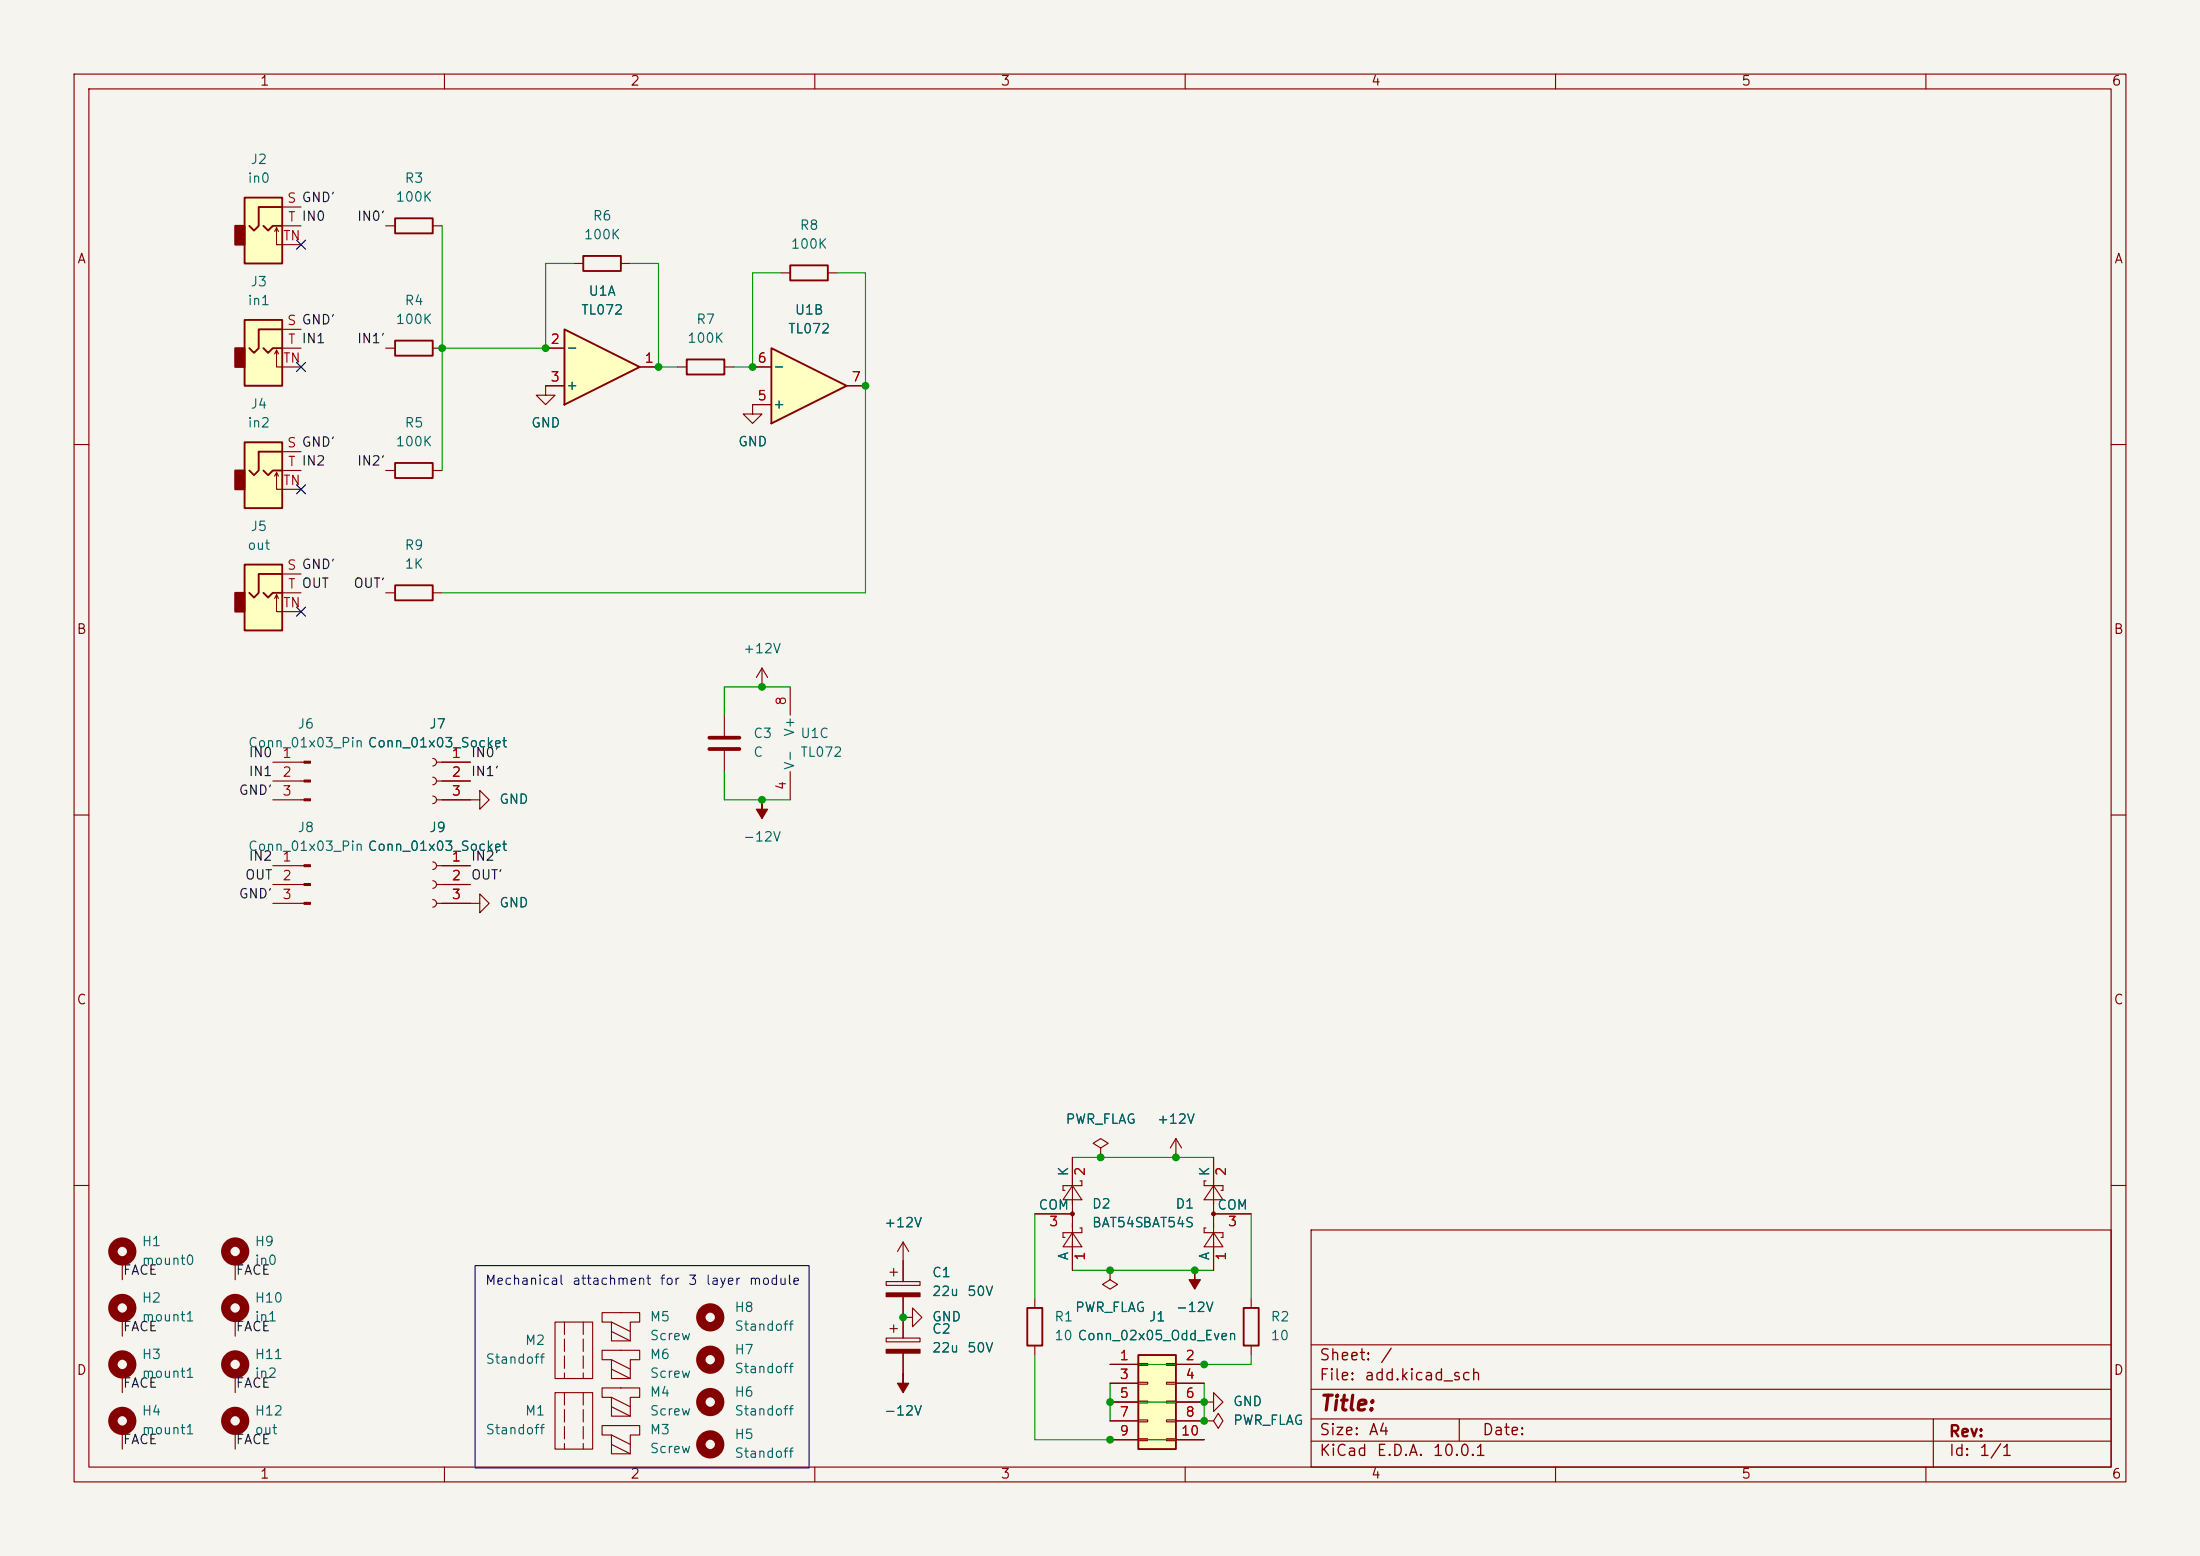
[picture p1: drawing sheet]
<svg xmlns="http://www.w3.org/2000/svg" width="297mm" height="210mm" viewBox="0 0 297 210" stroke-linecap="round" stroke-linejoin="round" font-family="sans-serif">
<path d="M0 0h297v210h-297z" fill="#f5f4ef" stroke="#f5f4ef" stroke-width=".14"/>
<g fill="none" stroke="#840000" stroke-width=".15">
<path d="M10 10h277v190h-277zM12 12h273v186h-273zM60 10v2M110 10v2M160 10v2M210 10v2M260 10v2M10 60h2M285 60h2M10 110h2M285 110h2M144.8 156.2v15.3"/>
<path d="M145.8 159.4h.2v.6h-2.5v.7h.3M148.6 154.9l1-.6-1-.6-1 .6 1 .6v1.3M148.6 156.2h.1M158.7 153.7l-.7 1.2M158.7 153.7l.8 1.2M158.7 153.7v2.5M10 160h2M16.5 170.2v2.5M16.5 177.8v2.5M31.7 170.2v2.5M31.7 177.8v2.5M121.9 177.8h1.3v-1.3l1.3 1.3-1.3 1.3v-1.3"/>
<path d="M139.7 163.8h5.1M139.7 175.3v1.2M144.8 166.4l1.2 1.9h-2.5zM144.8 160l1.2 1.9h-2.5zM145.8 165.7h.2v.7h-2.5v.6h.3M149.9 171.5v1.2l1 .7-1 .6-1.1-.6 1.1-.7M149.9 171.5h.1M168.9 175.3v1.2M177 166h108v32h-108zM285 160h2M16.5 185.4v2.6M16.5 193v2.6"/>
<path d="M31.7 185.4v2.6M31.7 193v2.6M60 198v2M110 198v2M139.7 181.6v1.3M160 198v2M162.6 189.2h1.2v-1.2l1.3 1.2-1.3 1.3v-1.3M162.6 191.8h1.2l.7-1 .6 1-.6 1-.7-1M162.6 191.8h.1M168.9 181.6v1.3M177 194.5h108M177 191.5h108"/>
<path d="M177 187.5h108M177 181.5h108M197 191.5v3M210 198v2M260 198v2M261 191.5v6.5"/>
</g>
<g fill="#840000" stroke="#840000" stroke-width=".15">
<path d="M161.3 171.5v1.2h.8l-.8 1.3-.8-1.3h.8z"/>
<circle cx="144.8" cy="163.8" r=".25"/>
</g>
<g fill="none" stroke="#840000" stroke-width="1.3">
<circle cx="16.5" cy="168.9" r="1.27"/>
<circle cx="16.5" cy="176.5" r="1.27"/>
<circle cx="31.7" cy="168.9" r="1.27"/>
<circle cx="31.7" cy="176.5" r="1.27"/>
<circle cx="16.5" cy="191.8" r="1.27"/>
<circle cx="16.5" cy="184.1" r="1.27"/>
<circle cx="31.7" cy="191.8" r="1.27"/>
<circle cx="31.7" cy="184.1" r="1.27"/>
</g>
<path d="M138.7 176.5h2v5.1h-2zM167.9 176.5h2v5.1h-2z" fill="none" stroke="#840000" stroke-width=".25"/>
<path d="M153.7 182.9h5v12.7h-5z" fill="#ffffc2"/>
<path d="M53.3 29.5h5.1v2h-5.1zM106.7 35.8h5.1v2h-5.1zM153.7 182.9h5v12.7h-5z" fill="none" stroke="#840000" stroke-width=".25"/>
<g fill="none" stroke="#840000" stroke-width=".15">
<path d="M52.1 30.5h1.2M58.4 30.5h1.3M105.4 36.8h1.3M111.8 36.8h1.2M73.7 52.1v1.2h1.2l-1.2 1.3-1.3-1.3h1.3M149.9 184.2h3.8M149.9 186.7h3.8M149.9 189.2h3.8M149.9 191.8h3.8M149.9 194.3h3.8M153.7 184h1.2v.3h-1.2zM153.7 186.6h1.2v.2h-1.2z"/>
<path d="M153.7 189.1h1.2v.3h-1.2zM153.7 191.6h1.2v.3h-1.2zM153.7 194.2h1.2v.2h-1.2zM157.5 184h1.2v.3h-1.2zM157.5 186.6h1.2v.2h-1.2zM157.5 189.1h1.2v.3h-1.2zM157.5 191.6h1.2v.3h-1.2zM157.5 194.2h1.2v.2h-1.2zM158.7 184.2h3.9M158.7 186.7h3.9M158.7 189.2h3.9M158.7 191.8h3.9"/>
<path d="M158.7 194.3h3.9"/>
</g>
<path d="M33 26.7h5.1v8.9h-5.1z" fill="#ffffc2"/>
<path d="M33 26.7h5.1v8.9h-5.1zM35.6 30.5l.6 .6 .6-.6h1.3M38.1 27.9h-3.2v2.6l-.6 .6-.6-.6" fill="none" stroke="#840000" stroke-width=".25"/>
<path d="M31.7 30.5h1.3v2.5h-1.3z" fill="#840000" stroke="#840000" stroke-width=".25"/>
<path d="M37.1 31.2l.2-.5v2.3h3.3M37.3 30.7l.3 .5M38.1 27.9h2.5M38.1 30.5h2.5" fill="none" stroke="#840000" stroke-width=".15"/>
<path d="M104.1 47l10.2 5.1-10.2 5.1z" fill="#ffffc2"/>
<path d="M78.7 34.5h5.1v2.1h-5.1zM92.7 48.5h5.1v2h-5.1zM104.1 47l10.2 5.1-10.2 5.1z" fill="none" stroke="#840000" stroke-width=".25"/>
<path d="M77.5 35.6h1.2M83.8 35.6h1.3M91.4 49.5h1.3M97.8 49.5h1.3M101.6 54.6h2.5M101.6 49.5h2.5M114.3 52.1h2.5" fill="none" stroke="#840000" stroke-width=".15"/>
<path d="M76.2 44.5l10.2 5-10.2 5.1z" fill="#ffffc2"/>
<path d="M53.3 46h5.1v2h-5.1zM76.2 44.5l10.2 5-10.2 5.1z" fill="none" stroke="#840000" stroke-width=".25"/>
<path d="M52.1 47h1.2M58.4 47h1.3M73.7 47h2.5M73.7 52.1h2.5M86.4 49.5h2.5" fill="none" stroke="#840000" stroke-width=".15"/>
<path d="M33 43.2h5.1v8.9h-5.1z" fill="#ffffc2"/>
<path d="M33 43.2h5.1v8.9h-5.1zM35.6 47l.6 .6 .6-.6h1.3M38.1 44.5h-3.2v2.5l-.6 .6-.6-.6" fill="none" stroke="#840000" stroke-width=".25"/>
<path d="M31.7 47h1.3v2.5h-1.3z" fill="#840000" stroke="#840000" stroke-width=".25"/>
<path d="M37.1 47.8l.2-.6v2.3h3.3M37.3 47.2l.3 .6M38.1 44.5h2.5M38.1 47h2.5M101.6 54.6v1.3h1.3l-1.3 1.3-1.3-1.3h1.3M81.3 182.2h5.1v1.3h-1.3v2.6h-2.6v-2.6h-1.2zM82.5 183.5l2.6 1.3M82.5 184.8l2.6 1.3" fill="none" stroke="#840000" stroke-width=".15"/>
<path d="M33 59.7h5.1v8.9h-5.1z" fill="#ffffc2"/>
<path d="M33 59.7h5.1v8.9h-5.1zM35.6 63.5l.6 .6 .6-.6h1.3M38.1 61h-3.2v2.5l-.6 .6-.6-.6M53.3 62.5h5.1v2h-5.1zM53.3 79h5.1v2h-5.1z" fill="none" stroke="#840000" stroke-width=".25"/>
<path d="M31.7 63.5h1.3v2.5h-1.3z" fill="#840000" stroke="#840000" stroke-width=".25"/>
<g fill="none" stroke="#840000" stroke-width=".15">
<path d="M37.1 64.3l.2-.5v2.2h3.3M37.3 63.8l.3 .5M38.1 61h2.5M38.1 63.5h2.5M52.1 63.5h1.2M58.4 63.5h1.3M52.1 80h1.2M58.4 80h1.3M102.9 90.2l-.8 1.2M102.9 90.2l.7 1.2M102.9 90.2v2.5M36.8 102.9h4.2"/>
<path d="M36.8 105.4h4.2M36.8 108h4.2M36.8 116.8h4.2M36.8 119.4h4.2M58.4 116.3a.51 .51 0 0 1 .5 .5 .51 .51 0 0 1-.5 .5M58.4 118.9a.51 .51 0 0 1 .5 .5 .51 .51 0 0 1-.5 .5M58.4 102.4a.51 .51 0 0 1 .5 .5 .51 .51 0 0 1-.5 .5M58.4 104.9a.51 .51 0 0 1 .5 .5 .51 .51 0 0 1-.5 .5M58.4 107.4a.51 .51 0 0 1 .5 .6 .51 .51 0 0 1-.5 .5M58.9 108h5.9v-1.3l1.2 1.3-1.2 1.2v-1.2M58.9 102.9h4.6M58.9 105.4h4.6"/>
<path d="M58.9 116.8h4.6M58.9 119.4h4.6M36.8 121.9h4.2M58.4 121.4a.51 .51 0 0 1 .5 .5 .51 .51 0 0 1-.5 .5M58.9 121.9h5.9v-1.2l1.2 1.2-1.2 1.3v-1.3M162.8 159.4h-.2v.6h2.5v.7h-.3M163.8 156.2v15.3M74.9 178.4h5.1v7.7h-5.1zM81.3 177.2h5.1v1.2h-1.3v2.6h-2.6v-2.6h-1.2zM82.5 178.4l2.6 1.3M82.5 179.7l2.6 1.3M120.1 179.3h1.1"/>
<path d="M120.6 178.8v1M121.9 167.6v2.6M121.9 177.8v2.8M121.9 167.6l-.7 1.3M121.9 167.6l.8 1.3M162.8 165.7h-.2v.7h2.5v.6h-.3M163.8 166.4l1.3 1.9h-2.5zM163.8 160l1.3 1.9h-2.5zM163.8 163.8h5.1M74.9 188h5.1v7.6h-5.1zM81.3 192.4h5.1v1.3h-1.3v2.5h-2.6v-2.5h-1.2zM81.3 187.3h5.1v1.3h-1.3v2.5h-2.6v-2.5h-1.2z"/>
<path d="M82.5 193.7l2.6 1.2M82.5 194.9l2.6 1.3M82.5 188.6l2.6 1.3M82.5 189.9l2.6 1.2M119.6 180.6h4.6v.5h-4.6zM121.9 182.6v2.8"/>
</g>
<g fill="none" stroke="#840000" stroke-width="1.3">
<circle cx="95.9" cy="177.8" r="1.27"/>
<circle cx="95.9" cy="189.2" r="1.27"/>
<circle cx="95.9" cy="194.9" r="1.27"/>
<circle cx="95.9" cy="183.5" r="1.27"/>
</g>
<g fill="#840000" stroke="#840000" stroke-width=".15">
<path d="M121.9 185.4v1.3h.8l-.8 1.3-.7-1.3h.7z"/>
<path d="M41 102.7h.9v.3h-.9z"/>
<path d="M41 105.3h.9v.2h-.9z"/>
<path d="M41 107.8h.9v.3h-.9z"/>
<path d="M119.6 182.1h4.6v.5h-4.6z"/>
<path d="M41 116.7h.9v.3h-.9z"/>
<path d="M41 119.3h.9v.2h-.9z"/>
<path d="M41 121.8h.9v.2h-.9z"/>
<circle cx="163.8" cy="163.8" r=".25"/>
</g>
<path d="M76.2 178.4v7.7M78.7 178.4v7.7M76.2 188v7.6M78.7 188v7.6" fill="none" stroke="#840000" stroke-width=".15" stroke-dasharray="1.7 .6"/>
<path d="M33 76.2h5.1v8.9h-5.1z" fill="#ffffc2"/>
<path d="M33 76.2h5.1v8.9h-5.1zM38.1 77.5h-3.2v2.5l-.6 .6-.6-.6M35.6 80l.6 .6 .6-.6h1.3" fill="none" stroke="#840000" stroke-width=".25"/>
<path d="M31.7 80h1.3v2.6h-1.3z" fill="#840000" stroke="#840000" stroke-width=".25"/>
<g fill="none" stroke="#840000" stroke-width=".15">
<path d="M73.7 47h2.5M73.7 52.1h2.5M86.4 49.5h2.5M101.6 49.5h2.5M101.6 54.6h2.5M114.3 52.1h2.5M38.1 77.5h2.5M37.1 80.8l.2-.5v2.3h3.3M37.3 80.3l.3 .5M38.1 80h2.5M97.8 96.5v2.8M106.7 92.7v3.8"/>
<path d="M59.7 116.8h3.8M59.7 119.4h3.8M59.7 102.9h3.8M59.7 105.4h3.8M59.7 108h3.8M97.8 101.3v2.8M106.7 104.1v3.9M59.7 121.9h3.8M144.8 156.2v3.8M148.6 156.2h.1M163.8 156.2v3.8M119.6 173h4.6v.5h-4.6z"/>
<path d="M120.1 171.7h1.1M120.6 171.2v1M121.9 170.2v2.8M121.9 175v5.6M139.7 163.8h5.1M144.8 167.6v3.9M149.9 171.5h.1M163.8 163.8h5.1M163.8 167.6v3.9M121.9 182.6v2.8M149.9 184.2h3.8M149.9 186.7h3.8"/>
<path d="M149.9 189.2h3.8M149.9 191.8h3.8M149.9 194.3h3.8M158.7 184.2h3.9M158.7 186.7h3.9M158.7 189.2h3.9M158.7 191.8h3.9M158.7 194.3h3.9M162.6 191.8h.1"/>
</g>
<g fill="#840000" stroke="#840000" stroke-width=".15">
<path d="M102.9 108v1.2h.7l-.7 1.3-.8-1.3h.8z"/>
<path d="M119.6 174.5h4.6v.5h-4.6z"/>
</g>
<path d="M95.8 99.6h4M95.8 101.1h4" fill="none" stroke="#840000" stroke-width=".51"/>
<g fill="none" stroke="#009600" stroke-width=".15">
<path d="M59.7 30.5v33M77.5 35.6h-3.8v11.4h-14M85.1 35.6h3.8v13.9h2.5M105.4 36.8h-3.8v12.7h-2.5M113 36.8h3.8v43.2h-57.1M106.7 92.7h-8.9v3.8M97.8 104.1v3.9h8.9M144.8 156.2h19M139.7 163.8v11.5M144.8 171.5h19M168.9 163.8v11.5M139.7 182.9v11.4h22.9"/>
<path d="M149.9 186.7v5.1M149.9 189.2h12.7M162.6 186.7v5.1M168.9 182.9v1.3h-19"/>
</g>
<path d="M40 32.4l1.2 1.2M41.2 32.4l-1.2 1.2M40 48.9l1.2 1.2M41.2 48.9l-1.2 1.2M40 65.4l1.2 1.2M41.2 65.4l-1.2 1.2M40 81.9l1.2 1.3M41.2 81.9l-1.2 1.3" fill="none" stroke="#000084" stroke-width=".15"/>
<path d="M64.1 170.8h45.1v27.3h-45.1z" fill="none" stroke="#0000c2" stroke-width=".15"/>
<g fill="#009600" stroke="#009600" stroke-width=".14">
<circle cx="102.9" cy="92.7" r=".46"/>
<circle cx="102.9" cy="108" r=".46"/>
<circle cx="149.9" cy="189.2" r=".46"/>
<circle cx="149.9" cy="194.3" r=".46"/>
<circle cx="148.6" cy="156.2" r=".46"/>
<circle cx="158.7" cy="156.2" r=".46"/>
<circle cx="162.6" cy="191.8" r=".46"/>
<circle cx="149.9" cy="171.5" r=".46"/>
<circle cx="161.3" cy="171.5" r=".46"/>
<circle cx="162.6" cy="189.2" r=".46"/>
<circle cx="162.6" cy="184.2" r=".46"/>
<circle cx="59.7" cy="47" r=".46"/>
<circle cx="73.7" cy="47" r=".46"/>
<circle cx="88.9" cy="49.5" r=".46"/>
<circle cx="116.8" cy="52.1" r=".46"/>
<circle cx="101.6" cy="49.5" r=".46"/>
<circle cx="121.9" cy="177.8" r=".46"/>
</g>
<text font-size="2" fill="#840000" x="178" y="190.9">Title:</text>
<g font-size="1.5" fill="#840000">
<text x="178" y="184">Sheet:</text>
<text x="186.2" y="184">/</text>
<text x="178" y="186.7">File:</text>
<text x="184.1" y="186.7">add.kicad_sch</text>
<text x="178" y="196.9">KiCad</text>
<text x="178" y="194.1">Size:</text>
<text x="184.7" y="194.1">A4</text>
<text x="185.7" y="196.9">E.D.A.</text>
<text x="193.3" y="196.9">10.0.1</text>
<text x="200" y="194.1">Date:</text>
<text x="263" y="194.3">Rev:</text>
<text x="263" y="196.9">Id:</text>
<text x="267.1" y="196.9">1/1</text>
</g>
<g font-size="1.3" fill="#840000">
<text x="35" y="11.9">1</text>
<text x="85" y="11.9">2</text>
<text x="135" y="11.9">3</text>
<text x="185" y="11.9">4</text>
<text x="235" y="11.9">5</text>
<text x="285" y="11.9">6</text>
<text x="10.3" y="35.9">A</text>
<text x="285.3" y="35.9">A</text>
<text x="10.3" y="85.9">B</text>
<text x="285.3" y="85.9">B</text>
<text x="10.3" y="135.9">C</text>
<text x="285.3" y="135.9">C</text>
<text x="10.3" y="185.9">D</text>
<text x="285.3" y="185.9">D</text>
<text x="35" y="199.9">1</text>
<text x="85" y="199.9">2</text>
<text x="135" y="199.9">3</text>
<text x="185" y="199.9">4</text>
<text x="235" y="199.9">5</text>
<text x="285" y="199.9">6</text>
</g>
<g font-size="1.3" fill="#006464">
<text x="33.7" y="22.5">J2</text>
<text x="33.3" y="25">in0</text>
<text x="53.3" y="27.5">100K</text>
<text x="54.5" y="25">R3</text>
<text x="78.7" y="32.6">100K</text>
<text x="79.9" y="30.1">R6</text>
<text x="106.7" y="33.9">100K</text>
<text x="107.9" y="31.3">R8</text>
<text x="33.3" y="41.5">in1</text>
<text x="33.7" y="39">J3</text>
<text x="54.5" y="41.5">R4</text>
<text x="79.4" y="40.2">U1A</text>
<text x="53.3" y="44">100K</text>
<text x="76.3" y="47.9">-</text>
<text x="78.4" y="42.8">TL072</text>
<text x="92.7" y="46.6">100K</text>
<text x="93.9" y="44">R7</text>
<text x="106.3" y="45.3">TL072</text>
<text x="107.2" y="42.8">U1B</text>
<text x="76.3" y="52.9">+</text>
<text x="104.3" y="50.4">-</text>
<text x="33.3" y="58">in2</text>
<text x="33.7" y="55.5">J4</text>
<text x="54.5" y="58">R5</text>
<text x="71.6" y="58">GND</text>
<text x="104.3" y="55.5">+</text>
<text x="53.3" y="60.6">100K</text>
<text x="99.6" y="60.6">GND</text>
<text x="33.7" y="72">J5</text>
<text x="33.3" y="74.5">out</text>
<text x="54.5" y="74.5">R9</text>
<text x="54.5" y="77.1">1K</text>
<text x="100.2" y="88.5">+12V</text>
<text x="33.4" y="101.2">Conn_01x03_Pin Conn_01x03_Socket</text>
<text x="40.1" y="98.7">J6</text>
<text x="49.5" y="101.2">Conn_01x03_Socket</text>
<text x="57.9" y="98.7">J7</text>
<text x="101.6" y="99.9">C3</text>
<text x="107.5" y="99.5" transform="rotate(-90 107.5 99.5)">V+</text>
<text x="108" y="99.9">U1C</text>
<text x="101.6" y="102.5">C</text>
<text x="107.5" y="104" transform="rotate(-90 107.5 104)">V-</text>
<text x="108" y="102.5">TL072</text>
<text x="40.1" y="112.6">J8</text>
<text x="57.9" y="112.6">J9</text>
<text x="67.3" y="108.8">GND</text>
<text x="100.2" y="113.9">-12V</text>
<text x="33.4" y="115.2">Conn_01x03_Pin Conn_01x03_Socket</text>
<text x="49.5" y="115.2">Conn_01x03_Socket</text>
<text x="67.3" y="122.8">GND</text>
<text x="143.8" y="152">PWR_FLAG</text>
<text x="156.1" y="152">+12V</text>
<text x="144.5" y="158.9" transform="rotate(-90 144.5 158.9)">K</text>
<text x="163.6" y="158.9" transform="rotate(-90 163.6 158.9)">K</text>
<text x="119.3" y="166">+12V</text>
<text x="140.1" y="163.6">COM</text>
<text x="147.3" y="163.4">D2</text>
<text x="147.3" y="166">BAT54SBAT54S</text>
<text x="158.6" y="163.4">D1</text>
<text x="164.2" y="163.6">COM</text>
<text x="19.1" y="171">mount0</text>
<text x="19.1" y="168.5">H1</text>
<text x="34.3" y="171">in0</text>
<text x="34.3" y="168.5">H9</text>
<text x="125.7" y="172.7">C1</text>
<text x="144.5" y="170.2" transform="rotate(-90 144.5 170.2)">A</text>
<text x="163.6" y="170.2" transform="rotate(-90 163.6 170.2)">A</text>
<text x="19.1" y="178.7">mount1</text>
<text x="19.1" y="176.1">H2</text>
<text x="34.3" y="176.1">H10</text>
<text x="34.3" y="178.7">in1</text>
<text x="87.6" y="178.7">M5</text>
<text x="99.1" y="177.4">H8</text>
<text x="99.1" y="179.9">Standoff</text>
<text x="125.7" y="178.7">GND</text>
<text x="125.7" y="175.2">22u</text>
<text x="130.5" y="175.2">50V</text>
<text x="142.2" y="178.7">R1</text>
<text x="145" y="177.4">PWR_FLAG</text>
<text x="155" y="178.7">J1</text>
<text x="158.6" y="177.4">-12V</text>
<text x="171.5" y="178.7">R2</text>
<text x="19.1" y="183.7">H3</text>
<text x="34.3" y="183.7">H11</text>
<text x="65.5" y="184.4">Standoff</text>
<text x="70.8" y="181.8">M2</text>
<text x="87.6" y="183.7">M6</text>
<text x="87.6" y="181.2">Screw</text>
<text x="99.1" y="183.1">H7</text>
<text x="99.1" y="185.6">Standoff</text>
<text x="125.7" y="180.3">C2</text>
<text x="125.7" y="182.9">22u</text>
<text x="130.5" y="182.9">50V</text>
<text x="142.2" y="181.2">10 Conn_02x05_Odd_Even</text>
<text x="145.4" y="181.2">Conn_02x05_Odd_Even</text>
<text x="171.5" y="181.2">10</text>
<text x="19.1" y="186.3">mount1</text>
<text x="19.1" y="191.4">H4</text>
<text x="34.3" y="191.4">H12</text>
<text x="34.3" y="186.3">in2</text>
<text x="70.8" y="191.4">M1</text>
<text x="87.6" y="188.8">M4</text>
<text x="87.6" y="186.3">Screw</text>
<text x="87.6" y="191.4">Screw</text>
<text x="99.1" y="188.8">H6</text>
<text x="99.1" y="191.4">Standoff</text>
<text x="119.3" y="191.4">-12V</text>
<text x="166.4" y="190.1">GND</text>
<text x="19.1" y="193.9">mount1</text>
<text x="34.3" y="193.9">out</text>
<text x="65.5" y="193.9">Standoff</text>
<text x="87.6" y="193.9">M3</text>
<text x="87.6" y="196.4">Screw</text>
<text x="99.1" y="194.5">H5</text>
<text x="99.1" y="197.1">Standoff</text>
<text x="166.4" y="192.6">PWR_FLAG</text>
</g>
<g font-size="1.3" fill="#a90000">
<text x="38.7" y="27.7">S GND'</text>
<text x="38.1" y="32.8">TN</text>
<text x="38.8" y="30.2">T IN0</text>
<text x="38.7" y="44.2">S GND'</text>
<text x="38.8" y="46.7">T IN1</text>
<text x="74.2" y="46.7">2</text>
<text x="38.1" y="49.3">TN</text>
<text x="74.2" y="51.8">3</text>
<text x="86.9" y="49.3">1</text>
<text x="102.2" y="49.3">6</text>
<text x="114.9" y="51.8">7</text>
<text x="102.2" y="54.4">5</text>
<text x="38.1" y="65.8">TN</text>
<text x="38.7" y="60.7">S GND'</text>
<text x="38.8" y="63.2">T IN2</text>
<text x="38.7" y="77.2">S GND'</text>
<text x="38.1" y="82.3">TN</text>
<text x="38.8" y="79.8">T OUT</text>
<text x="106.4" y="95.3" transform="rotate(-90 106.4 95.3)">8</text>
<text x="38" y="102.6">1</text>
<text x="38" y="105.2">2</text>
<text x="38" y="107.7">3</text>
<text x="60.9" y="102.6">1</text>
<text x="60.9" y="105.2">2</text>
<text x="60.9" y="107.7">3</text>
<text x="106.4" y="106.8" transform="rotate(-90 106.4 106.8)">4</text>
<text x="38" y="116.6">1</text>
<text x="38" y="119.1">2</text>
<text x="60.9" y="116.6">1</text>
<text x="60.9" y="119.1">2</text>
<text x="38" y="121.7">3</text>
<text x="60.9" y="121.7">3</text>
<text x="146.8" y="158.8" transform="rotate(-90 146.8 158.8)">2</text>
<text x="165.8" y="158.8" transform="rotate(-90 165.8 158.8)">2</text>
<text x="141.5" y="165.8">3</text>
<text x="165.7" y="165.8">3</text>
<text x="146.8" y="170.3" transform="rotate(-90 146.8 170.3)">1</text>
<text x="165.8" y="170.3" transform="rotate(-90 165.8 170.3)">1</text>
<text x="151.1" y="183.9">1</text>
<text x="159.9" y="183.9">2</text>
<text x="151.1" y="186.4">3</text>
<text x="151.1" y="189">5</text>
<text x="151.1" y="191.5">7</text>
<text x="159.9" y="186.4">4</text>
<text x="159.9" y="189">6</text>
<text x="159.9" y="191.5">8</text>
<text x="151.1" y="194.1">9</text>
<text x="159.3" y="194.1">10</text>
</g>
<g font-size="1.3" fill="#0f0f0f">
<text x="48.1" y="30.1">IN0'</text>
<text x="48.1" y="46.6">IN1'</text>
<text x="48.1" y="63.2">IN2'</text>
<text x="47.6" y="79.7">OUT'</text>
<text x="32.2" y="107.6">GND'</text>
<text x="33.5" y="102.5">IN0</text>
<text x="33.5" y="105.1">IN1</text>
<text x="63.5" y="102.5">IN0'</text>
<text x="63.5" y="105.1">IN1'</text>
<text x="33" y="119">OUT</text>
<text x="33.5" y="116.5">IN2</text>
<text x="63.5" y="116.5">IN2'</text>
<text x="63.5" y="119">OUT'</text>
<text x="32.2" y="121.6">GND'</text>
<text x="16.5" y="172.4">FACE</text>
<text x="31.7" y="172.4">FACE</text>
<text x="16.5" y="180">FACE</text>
<text x="31.7" y="180">FACE</text>
<text x="16.5" y="187.6">FACE</text>
<text x="31.7" y="187.6">FACE</text>
<text x="16.5" y="195.2">FACE</text>
<text x="31.7" y="195.2">FACE</text>
</g>
<g font-size="1.3" fill="#0000c2">
<text x="65.4" y="173.7">Mechanical</text>
<text x="77.2" y="173.7">attachment</text>
<text x="89" y="173.7">for</text>
<text x="92.8" y="173.7">3</text>
<text x="95.2" y="173.7">layer</text>
<text x="101" y="173.7">module</text>
</g>
</svg>
